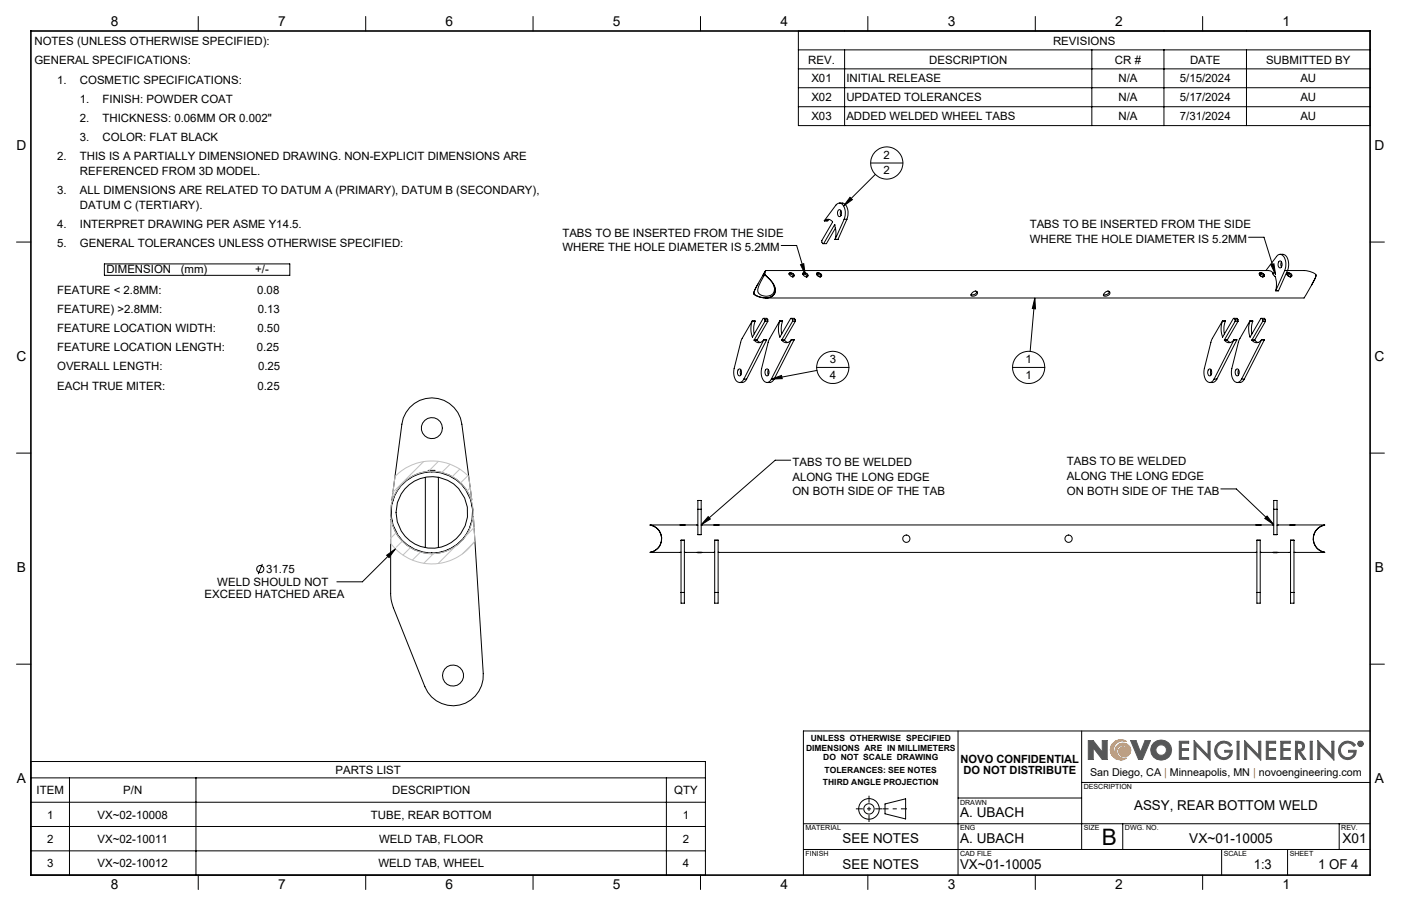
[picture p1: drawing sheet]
<svg xmlns="http://www.w3.org/2000/svg" width="432mm" height="279mm" viewBox="0 0 432 279" stroke-linecap="round" stroke-linejoin="round" font-family="sans-serif">
<g fill="none" stroke="#000" stroke-width=".31">
<path d="M61.1 5.1v4.5M112.7 5.1v4.5M164.3 5.1v4.5M215.9 5.1v4.5M267.5 5.1v4.5M319.1 5.1v4.5M370.7 5.1v4.5M5.1 74.6h4.4M254.1 68.1a1.59 1.59 0 0 1 2.5 .4l-3.3 5.7 .3 .9h1.1l2.8-4.8M254.1 68.1h.8M254.9 68.1h.1M255.6 67.7l-.7 .4"/>
<path d="M257.2 69.4h.1M257.2 69.4l-3.3 5.7M257.2 69.4a7.4 7.4 0 0 1 .2 4.4M257.4 73.8h.1M257.4 73.8h.9M258.2 73.8h.1M258.4 64.8l.2-.1a1.08 1.08 0 0 1 .8 1 1.08 1.08 0 0 1-.8 1.1l-.4-.7zM258.7 62.6a2.29 2.29 0 0 1 2.7 2.6l-.4 2.4M259.2 64.9l-.2 .9 .2 .7M260.2 67.6a4 4 0 0 0-1.2-4.9h-.7l-.7 .6-3.5 4.8M260.2 67.6l-2.8 6.2M260.2 67.6h.8"/>
<path d="M261 67.6l-2.7 6.2M394.5 78.4a2.3 2.3 0 0 1 2.7 2.6l-.2 1.9-2.9 6.7M422.3 74.6h4.4M231.8 99l-3.3 5.9-2.2 8.7a3.7 3.7 0 0 0 1.3 4.3 1.39 1.39 0 0 0 1.7-1M231.8 99h.9M231.9 99h.1M231.9 99a6.7 6.7 0 0 0 0 4.9M232.4 90.6v.1M232.7 99h.1M232.7 99l-.4 1.8 .1 2.2M233.6 87.6l-.4 .6a3.3 3.3 0 0 0-.8 2.5M235.5 98.2l.3 .4"/>
<path d="M235.8 84.6a11.3 11.3 0 0 0-2.2 5.4 2.96 2.96 0 0 0 5-.1l.1-.9-.5-1.6M235.8 99.1h.8M235.8 98.6h.8M235.8 98.6v.5M235.8 99.1l-3.4 5.7M235.8 84.7l1.5 1.6a3.6 3.6 0 0 1 1 4.8 5.2 5.2 0 0 1-5.9-.5M235.8 84.7l.7 .7a5.2 5.2 0 0 1 2.3 5.1 4.4 4.4 0 0 1-6.2 .4l-.2-.2M235.9 83.5l-.8 1.4M236 83.5l-2.7 4.7a3.2 3.2 0 0 0-.9 2.4M236.6 98.6l-.2-.4h-1.2l-3.3 5.7M236.6 98.6v.5M236.6 99.1l-3.3 5.7"/>
<path d="M240.3 99l-3.4 6.1-2.2 8.5a3.7 3.7 0 0 0 1.4 4.3 1.39 1.39 0 0 0 1.6-1M240.3 99h.1M240.3 99a7.2 7.2 0 0 0 0 4.9M240.3 99h.9M241.2 99l-.4 1.8 .1 2.2M241.2 99h.1M243.2 84.3a1.02 1.02 0 0 1 1.5 .9 .99 .99 0 0 1-1.5-.9zM244 98.2l.3 .4M244.3 99.1h.8M244.3 98.6h.8M244.3 98.6v.5M244.3 99.1l-3.4 5.7"/>
<path d="M244.5 85.3a1.08 1.08 0 0 0-1.3-.7 .76 .76 0 0 1 1-.2 .76 .76 0 0 1 .3 .9l-.2 .1M245.1 98.6l-.3-.4h-1.1l-3.4 5.7M245.1 98.6v.5M245.1 99.1l-3.3 5.7M247.4 84.2a1.07 1.07 0 0 1 1.6 1 1.01 1.01 0 0 1-1.1 0 1.01 1.01 0 0 1-.5-1zM248.8 85.3a1.14 1.14 0 0 0-1.4-.7 .82 .82 0 0 1 .9-.4 .82 .82 0 0 1 .7 .6l-.1 .4-.4 .2M251.7 84.6a1.08 1.08 0 0 1 1.3 .7M251.7 84.3l.4-.1a.72 .72 0 0 1 .9 .2 .72 .72 0 0 1-.1 .9h-.3a1.02 1.02 0 0 1-.9-1zM251.8 84.1a1.13 1.13 0 0 1 1.4 1.1 .91 .91 0 0 1-1.1 0 .91 .91 0 0 1-.3-1.1zM299.8 90.2l.3-.2a.72 .72 0 0 1 1.2 .1 .72 .72 0 0 1-.7 1.1l-.7 .1-.6-.1zM301.1 89.9a1.45 1.45 0 0 1-1.8 1M340.6 90.2l.3-.2a.72 .72 0 0 1 1.2 .1 .72 .72 0 0 1-.7 1.1l-.7 .1-.6-.1v-.5z"/>
<path d="M341.9 89.9a1.45 1.45 0 0 1-1.8 1M376.8 99l-3.5 6.2-2.1 8.4a3.7 3.7 0 0 0 1.4 4.3 1.39 1.39 0 0 0 1.6-1M376.8 99h.8M376.8 99h.1M376.8 99a6.7 6.7 0 0 0 0 4.9M377.6 99l-.4 1.8 .2 2.2M377.6 99h.1M380.4 98.2l.3 .4M380.7 98.6v.5M380.7 99.1l-3.3 5.7M380.7 99.1h.9M380.7 98.6h.9"/>
<path d="M381.6 98.6l-.3-.4h-1.1l-3.4 5.7M381.6 98.6v.5M381.6 99.1l-3.4 5.7M385.2 99l-3.4 6.1-2.1 8.5a3.7 3.7 0 0 0 1.3 4.3 1.39 1.39 0 0 0 1.7-1M385.3 99h.1M385.3 99a7.2 7.2 0 0 0 0 4.9M385.3 99h.8M386.1 99l-.4 1.8 .2 2.2M386.1 99h.1M388.1 84.3a1.01 1.01 0 0 1 1.6 .9 .98 .98 0 0 1-1.1 0 .98 .98 0 0 1-.5-.9zM388.2 84.6a1.08 1.08 0 0 1 1.2 .7M388.3 84.2h.1a.74 .74 0 0 1 1 .1 .74 .74 0 0 1-.1 1h-.3a.86 .86 0 0 1-.7-1.1z"/>
<path d="M388.9 98.2l.3 .4M389.2 99.1h.8M389.2 98.6h.8M389.2 98.6v.5M389.2 99.1l-3.3 5.7M390 98.6l-.3-.4h-1.1l-3.3 5.7M390 98.6v.5M390 99.1l-3.3 5.7M390.2 83.4l3.3-4.3a1.41 1.41 0 0 1 1.5-.6 1.41 1.41 0 0 1 1 1.3l.3 1.9-.3 1.7M392.4 84.2v.5l.6 .5M392.4 84.2l-.6-.5-.8-.3-155 .1-.2 1.2M392.4 84.2v.1"/>
<path d="M392.4 84.2l-.1 .3M393 85.2h.1M393 85.2a7.3 7.3 0 0 1 .2 4.4M393.2 89.6h.1M393.2 89.6h.9M394.1 89.6l-.9 .1M394.3 80.6a.96 .96 0 0 1 .9 .5 .96 .96 0 0 1-.2 1.1l-.3 .4a1.12 1.12 0 0 1-.9-.9 1.12 1.12 0 0 1 .5-1.1zM394.9 80.8l-.1 1 .2 .5M395 80.8h-.1M396 83.4h5.9a3.9 3.9 0 0 1 3.7 1.5l-.5 1.5-3.2 5.5h-165.9M396 83.4l-2.8 6.2M396.6 84.3a1.01 1.01 0 0 1 1.5 .9 .98 .98 0 0 1-1 0 .98 .98 0 0 1-.5-.9z"/>
<path d="M396.6 84.6a1.08 1.08 0 0 1 1.3 .7M396.6 84.3l.4-.1a.72 .72 0 0 1 .9 .2 .72 .72 0 0 1-.1 .9h-.3a1.01 1.01 0 0 1-.9-1zM405.5 84.7l-.2 1.1-1.1 2.2M227.6 113.9a.96 .96 0 0 1 1 .5 .96 .96 0 0 1-.2 1.1l-.3 .4a1.12 1.12 0 0 1-.9-.9 1.12 1.12 0 0 1 .4-1.1zM228.4 114.1l-.3 .6 .3 .9M229.3 116.9h.8M230.1 116.9l-.9 1-1.3 .1M231.9 103.9h.1M232.4 104.8v.1M232.4 104.8h.9M232.4 104.9h.9M233.3 104.9l1 .7"/>
<path d="M233.3 104.8v.1M235.4 104.8a1.72 1.72 0 0 1-3 .1M235.4 104.8h.1M235.4 104.8h.9M235.4 104.8l-6.1 12.1M236.1 113.9a.94 .94 0 0 1 1 .5 .94 .94 0 0 1-.2 1.1l-.3 .4a1.14 1.14 0 0 1-.9-.9 1.14 1.14 0 0 1 .4-1.1zM236.3 104.8h.1M236.3 104.8l-6.2 12.1M236.8 114.1l-.2 .6 .2 .9M237.7 116.9h.9M238.6 116.9l-.9 1-1.3 .1M240.3 103.9h.1"/>
<path d="M240.9 104.8v.1M240.9 104.8h.9M240.9 104.9h.9M241.8 104.9l1 .7M241.8 104.8v.1M243.9 104.8a1.69 1.69 0 0 1-3 .1M243.9 104.8l-6.2 12.1M243.9 104.8h.9M244.8 104.8h.1M244.8 104.8l-6.2 12.1M372.6 113.9a.96 .96 0 0 1 .9 .5 .96 .96 0 0 1-.2 1.1l-.3 .4a1.14 1.14 0 0 1-.8-.9 1.14 1.14 0 0 1 .4-1.1zM373.3 114.1l-.2 .6 .2 .9"/>
<path d="M374.2 116.9h.8M375 116.9l-.9 1-1.2 .1M376.8 103.9h.1M377.4 104.8v.1M377.4 104.8h.8M377.4 104.9h.8M378.2 104.9l1 .7M378.2 104.8v.1M380.3 104.8a1.72 1.72 0 0 1-2.9 .1M380.3 104.8h.9M380.3 104.8l-6.1 12.1M380.3 104.8h.1"/>
<path d="M381 113.9a.94 .94 0 0 1 1 .5 .94 .94 0 0 1-.2 1.1l-.3 .4a1.14 1.14 0 0 1-.9-.9 1.14 1.14 0 0 1 .4-1.1zM381.2 104.8h.1M381.2 104.8l-6.2 12.1M381.7 114.1l-.1 .6 .1 .9M382.7 116.9h.8M383.5 116.9l-.9 1-1.3 .1M385.3 103.9h.1M385.9 104.8v.1M385.9 104.8h.8M385.9 104.9h.8M386.7 104.9l1 .7M386.7 104.8v.1"/>
<path d="M388.8 104.8a1.69 1.69 0 0 1-2.9 .1M388.8 104.8h.9M388.8 104.8h.1M388.8 104.8l-6.1 12.1M389.7 104.8h.1M389.7 104.8l-6.2 12.1M5.1 139.7h4.4M422.3 139.7h4.4M131.1 147.2v21.6M133.1 145.3a12.7 12.7 0 0 0-12.7 12.7 12.7 12.7 0 0 0 12.7 12.7M133.1 145.3v.2M133.1 145.5a12.5 12.5 0 0 0-12.6 12.5 12.5 12.5 0 0 0 12.6 12.5"/>
<path d="M133.1 145.5a12.5 12.5 0 0 1 12.6 12.5 12.5 12.5 0 0 1-12.6 12.5M133.1 145.3a12.7 12.7 0 0 1 12.7 12.7 12.7 12.7 0 0 1-12.7 12.7M134.1 145.1h-2l-.3 .3M135.1 147.2v21.6M145.4 154.2l-3.1-23.4a9.3 9.3 0 0 0-9.2-8.1 9.3 9.3 0 0 0-9.2 8.1l-3.1 23.4h.2M145.7 159.5h.2l3 48.3a9.3 9.3 0 0 1-7.2 9.6 9.3 9.3 0 0 1-10.7-5.6l-9.8-24.4-.6-2.2-.2-1.6v-23.4l.2 .1M215.1 157.1v-2.8h1v2.8M215.1 157.1h1M215.1 157.1v7.8M216.1 157.1v7.8M392.6 157.1v-2.8h1v2.8M392.6 157.1h1"/>
<path d="M392.6 157.1v7.8M393.6 157.1v7.8M133.1 170.5v.2M200.4 161.9a4.3 4.3 0 0 1 3.5 4.2 4.3 4.3 0 0 1-3.5 4.3M200.4 161.9a4.3 4.3 0 0 1 3.5 4.2 4.3 4.3 0 0 1-3.5 4.2v.1M200.4 161.9l14.7 .1M209.9 170.3l-9.5 .1M209.9 166.6h.1M209.9 166.6h1M209.9 162h1M209.9 166.6v16.1M210.9 170.3h9.4"/>
<path d="M210.9 166.6h.1M210.9 166.6v16.1M215.1 164.9h.1M215.1 164.9h1M215.1 170.3h1M216.1 162h176.5M216.1 164.9h.1M220.3 166.6h.1M220.3 166.6h1M220.3 162h1M220.3 166.6v16.1M221.3 170.3h166.1"/>
<path d="M221.3 166.6h.1M221.3 166.6v16.1M387.4 166.6h.1M387.4 166.6h1M387.4 162h1M387.4 166.6v16.1M388.4 170.3l9 .1M388.4 166.6h.1M388.4 166.6v16.1M392.6 164.9h.1M392.6 164.9h1M392.6 170.3h1"/>
<path d="M393.6 164.9h.1M397.8 170.3l-.4 .1M397.8 166.6h.1M397.8 166.6h1M397.8 162h1M397.8 166.6v16.1M398.8 170.3l.3 .1M398.8 166.6h.1M398.8 166.6v16.1M399.2 170.4h9.1M408.3 161.9a4.3 4.3 0 0 0-3.6 4.2 4.3 4.3 0 0 0 3.6 4.3M408.3 161.9a4.3 4.3 0 0 0-3.5 4.2 4.3 4.3 0 0 0 3.5 4.3"/>
<path d="M408.3 161.9l-14.7 .1M209.9 182.7v3.3h1v-3.3M209.9 182.7h1M220.3 182.7v3.3h1v-3.3M220.3 182.7h1M387.4 182.7v3.3h1v-3.3M387.4 182.7h1M397.8 182.7v3.3h1v-3.3M397.8 182.7h1M5.1 204.8h4.4M422.3 204.8h4.4M295.3 225.4v44.5"/>
<path d="M333.4 225.4v36.6M422.3 225.4h-174.7v44.5M247.6 254h174.7M272.8 247.9l6.3-1.6v6.3l-6.3-1.6zM295.3 246.1h38.1M333.4 241.3h88.9M346 254v8M412.7 254v8M61.1 269.9v4.4M112.7 269.9v4.4M164.3 269.9v4.4M215.9 269.9v4.4"/>
<path d="M247.6 262h174.7M267.5 269.9v4.4M319.1 269.9v4.4M370.7 269.9v4.4M376.5 262v7.9M396.8 262v7.9"/>
<circle cx="133.1" cy="132" r="3.2"/>
<circle cx="133.1" cy="158" r="11"/>
<circle cx="279.3" cy="166.1" r="1.12"/>
<circle cx="329.4" cy="166.1" r="1.13"/>
<circle cx="139.6" cy="208.3" r="3.2"/>
<circle cx="267.8" cy="249.5" r="1.59"/>
<circle cx="267.8" cy="249.5" r="3.2"/>
</g>
<path d="M342.7 229.6a3.1 3.1 0 0 1 4.5-.9 2.82 2.82 0 0 0-3.9 1.7 2.82 2.82 0 0 0 2.3 3.6 2.45 2.45 0 0 1-1.1-4.2 2.45 2.45 0 0 1 4 1.5 1.88 1.88 0 0 1-1.9 2.1 1.88 1.88 0 0 1-1.8-2.2l.6-.7a1.82 1.82 0 0 1 2.4 1.5 1.89 1.89 0 0 0-2.6-2 1.89 1.89 0 0 0-.3 3.3l1.5 .6 .8-.1a3.2 3.2 0 0 1-4-.2 3.2 3.2 0 0 1-.5-4z" fill="none" stroke="#f78d2a" stroke-width=".31"/>
<g fill="none" stroke="#555759" stroke-width=".31">
<path d="M336.9 230.6v3.6h-1.5v-5.8h1.5l2.8 3.6M336.9 230.6h.1M337 230.6l2.7 3.6h1.5v-5.8h-1.5v3.6M339.7 232h.1M348.5 228.4h1.6l1.4 3.6 1.4-3.6h1.7l-2.5 5.8h-1.2zM363.5 228.6h2.9v.6h-2.3v1.7h2.2v.5h-2.2v2.2h2.3v.6h-2.9zM368 228.4l4.3 4.5v-4.3h.7v5.8l-4.4-4.5v4.3h-.6zM375.4 229.2a2.89 2.89 0 0 1 4.2 .5l-.5 .5a2.26 2.26 0 0 0-3.2-.7 2.26 2.26 0 0 0-.5 3.2 2.26 2.26 0 0 0 3.3 .4l.5-1.1h-1.7v-.6h2.3a2.78 2.78 0 0 1-4 2.5 2.78 2.78 0 0 1-.4-4.7zM381.3 228.6h.6v5.6h-.6zM383.6 228.4l4.3 4.5v-4.3h.7v5.8l-4.4-4.5v4.3h-.6zM390.3 228.6h2.9v.6h-2.3v1.7h2.2v.5h-2.2v2.2h2.3v.6h-2.9zM394.8 228.6h2.9v.6h-2.3v1.7h2.2v.5h-2.2v2.2h2.3v.6h-2.9z"/>
<path d="M399.3 228.6a2.74 2.74 0 0 1 2.6 .8l.2 .8-.3 .9-1.1 .6 1.8 2.5h-.8l-1.7-2.5h-.1v2.5h-.6zM399.9 229.2l1.1 .1a1.02 1.02 0 0 1 0 1.7l-1.1 .2zM403.8 228.6h.6v5.6h-.6zM406.2 228.4l4.3 4.5v-4.3h.6v5.8l-4.3-4.5v4.3h-.6zM413.6 229.2a2.89 2.89 0 0 1 4.2 .5l-.5 .5a2.25 2.25 0 0 0-3.3-.7 2.25 2.25 0 0 0-.2 3.4 2.25 2.25 0 0 0 3.4-.3l.1-.6h-1.6v-.6h2.3a2.79 2.79 0 0 1-4 2.5 2.79 2.79 0 0 1-.4-4.7zM419 228.9l.6 .1-.1 .4 .2 .4-.4-.4-.3 .4zM419.2 229l.3 .2-.3 .1z"/>
<circle cx="357.9" cy="231.3" r="1.64"/>
<circle cx="357.9" cy="231.3" r="3.2"/>
<circle cx="419.3" cy="229.4" r=".85"/>
<circle cx="419.3" cy="229.4" r=".71"/>
</g>
<path d="M279.5 249.4h-7.5" fill="none" stroke="#000" stroke-width=".31" stroke-dasharray="15.2 1.3 1.3 1.3" stroke-dashoffset="13.4" stroke-linecap="butt"/>
<path d="M263.8 249.4h8.1M267.8 245.4v8.1" fill="none" stroke="#000" stroke-width=".31" stroke-dasharray="15.2 1.3 1.3 1.3" stroke-dashoffset="13.1" stroke-linecap="butt"/>
<path d="M9.5 9.6h412.8v260.3h-412.8z" fill="none" stroke="#000" stroke-width=".5"/>
<path d="M343 229.1a3.2 3.2 0 0 1 4.2-.4 2.82 2.82 0 0 0-3.9 1.7 2.82 2.82 0 0 0 2.3 3.6 2.43 2.43 0 0 1-1.9-2.8 2.43 2.43 0 0 1 2.7-2 2.43 2.43 0 0 1 2.1 2.7 1.82 1.82 0 0 1-2.5 1.5 1.82 1.82 0 0 1-.9-2.7 1.73 1.73 0 0 1 2.7 1.3 1.9 1.9 0 0 0-2.6-2 1.9 1.9 0 0 0-.3 3.3l.8 .5h1.5a3.2 3.2 0 0 1-4.2-.4 3.2 3.2 0 0 1 0-4.3z" fill-rule="evenodd" fill="#f78d2a"/>
<path d="M335.4 228.4v5.8h1.5v-3.6l2.8 3.6h1.5v-5.8h-1.5v3.6l-2.8-3.6zM348.5 228.4l2.4 5.8h1.2l2.5-5.8h-1.7l-1.4 3.6-1.4-3.6zM355.6 229.1a3.1 3.1 0 0 0 .2 4.6 3.1 3.1 0 0 0 4.6-.6 3.1 3.1 0 0 0-1-4.5l-1.8-.4-1 .3zM356.2 231.3a1.65 1.65 0 0 1 3.3 0 1.65 1.65 0 0 1-3.3 0zM363.5 228.6v5.6h2.9v-.6h-2.3v-2.2h2.2v-.5h-2.2v-1.7h2.3v-.6zM368 228.4v5.8h.6v-4.3l4.4 4.5v-5.8h-.7v4.3zM375.2 229.3a2.79 2.79 0 0 0 .7 4.7 2.79 2.79 0 0 0 3.9-2.6h-2.3v.6h1.7a2.16 2.16 0 0 1-3 1.4 2.16 2.16 0 0 1-.9-3.2 2.22 2.22 0 0 1 3.8 0l.5-.5a2.92 2.92 0 0 0-4.4-.4zM381.3 228.6v5.6h.6v-5.6zM383.6 228.4v5.8h.6v-4.3l4.4 4.5v-5.8h-.7v4.3zM390.3 228.6v5.6h2.9v-.6h-2.3v-2.2h2.2v-.5h-2.2v-1.7h2.3v-.6zM394.8 228.6v5.6h2.9v-.6h-2.3v-2.2h2.2v-.5h-2.2v-1.7h2.3v-.6zM399.3 228.6v5.6h.6v-2.5l1.8 2.5h.8l-1.8-2.5 1.1-.6 .3-1.3a1.6 1.6 0 0 0-2.1-1.2zM399.9 229.2l1.3 .3 .3 .4-.3 1-1.3 .3zM403.8 228.6v5.6h.6v-5.6zM406.2 228.4v5.8h.6v-4.3l4.3 4.5v-5.8h-.6v4.3zM413.3 229.4a2.79 2.79 0 0 0 .9 4.6 2.79 2.79 0 0 0 3.8-2.6h-2.3v.6h1.6a2.18 2.18 0 0 1-3.2 1.3 2.18 2.18 0 0 1-.4-3.5 2.22 2.22 0 0 1 3.6 .4l.5-.5a2.89 2.89 0 0 0-4.5-.3zM419 228.9v.9h.2v-.4l.5 .4-.2-.4 .2-.4zM419.2 229l.3 .2-.3 .1zM418.5 229.4a.85 .85 0 0 0 1.7 0 .85 .85 0 0 0-1.7 0zM418.6 229.4a.71 .71 0 0 1 1.4 0 .71 .71 0 0 1-1.4 0z" fill-rule="evenodd" fill="#555759"/>
<g fill="none" stroke="#000" stroke-width=".31">
<path d="M246.1 9.6h176.2v29.1h-176.2zM246.1 15.4h176.2M260.3 15.4v23.3M336.5 15.4v23.3M358.7 15.4v23.3M384.2 15.4v23.3M246.1 21.2h176.2M246.1 27.1h176.2M246.1 32.9h176.2M268.4 50.3h9.9M269.8 53.8l-9.8 9.7M240.8 75.7h4.7l2.7 8.9"/>
<path d="M262 60.9l.7 .7-2.7 1.9zM384.8 73.2h4.8l3.5 11.5M32.2 81.4h57.1v3.5h-57.1zM246.7 81.6l1-.3 .5 3.3zM318.9 91.9l.3 3.3-1-.1zM318.9 91.9l-1.4 16.5M391.7 81.7l.9-.3 .5 3.3zM237.7 116.9l3.2-1.1 .2 1zM251.7 113.3h10M251.8 114.2l-14.1 2.7M312.1 113.3h9.9M218.3 159.3l.6 .8-2.8 1.8z"/>
<path d="M243.7 141.9h-4.8l-22.8 20M376.3 150.8h4.7l11.6 11M390.5 159.1l2.1 2.7-2.8-1.9zM80.9 173.9l-1.3 3.2M119.2 171.2l2.7-1.9-2 2.6zM121.9 169.3l-10.2 10.1h-7.9M9.5 234.8h207.9v35.1h-207.9zM9.5 239.9h207.9M21.4 239.9v30M60.4 239.9v30M205.4 239.9v30M9.5 247.4h207.9"/>
<path d="M9.5 254.9h207.9M9.5 262.4h207.9"/>
<circle cx="273.3" cy="50.3" r="5"/>
<circle cx="256.7" cy="113.3" r="5"/>
<circle cx="317" cy="113.3" r="5"/>
<circle cx="80.2" cy="175.5" r="1.09"/>
</g>
<g fill="none" stroke="#c0c0c0" stroke-width=".31">
<path d="M120.8 154.2l.9-7.3a15.9 15.9 0 0 1 22.8 0l.9 7.3M130.6 142.3l-9.5 9.5M135.1 142.3l-3.1 3.1M138.7 143.2l-2.5 2.5M141.7 144.7l-2.3 2.3M144.2 146.7l-2.2 2.2M144.9 150.5l-1 .9M145.9 159.5l.5 7.3a15.9 15.9 0 0 1-26 .8v-7.3M120.8 161.1l-.4 .4M122.1 164.3l-1.7 1.7M124 166.9l-1.9 1.9M126.5 168.9l-2.3 2.3"/>
<path d="M129.6 170.3l-2.5 2.4M133.6 170.7l-3 3M140.4 168.4l-5.4 5.4M145.9 167.4l-3.4 3.4M146.1 162.7l-2.6 2.7"/>
<circle cx="133.1" cy="158" r="12.7"/>
</g>
<g fill="#000">
<path d="M119.2 171.2l2.7-1.9-2 2.6z"/>
<path d="M262 60.9l.7 .7-2.7 1.9zM318.9 91.9l.3 3.3-1-.1zM391.7 81.7l.9-.3 .5 3.3zM246.7 81.6l1-.3 .5 3.3zM237.7 116.9l3.2-1.1 .2 1zM218.3 159.3l.6 .8-2.8 1.8zM390.5 159.1l2.1 2.7-2.8-1.9z"/>
</g>
<text font-size="7" x="339.5" y="260.5">B</text>
<g font-size="4.2">
<text x="34.1" y="8.1">8</text>
<text x="85.7" y="8.1">7</text>
<text x="137.3" y="8.1">6</text>
<text x="188.9" y="8.1">5</text>
<text x="240.5" y="8.1">4</text>
<text x="292.1" y="8.1">3</text>
<text x="343.7" y="8.1">2</text>
<text x="395.3" y="8.1">1</text>
<text x="5.1" y="46.4">D</text>
<text x="423.7" y="46.4">D</text>
<text x="5.1" y="111.4">C</text>
<text x="423.7" y="111.4">C</text>
<text x="5.2" y="176.5">B</text>
<text x="423.8" y="176.5">B</text>
<text x="5.2" y="241.6">A</text>
<text x="423.8" y="241.6">A</text>
<text x="349.5" y="249.9">ASSY, REAR BOTTOM WELD</text>
<text x="295.9" y="252">A. UBACH</text>
<text x="259.7" y="260">SEE NOTES</text>
<text x="295.9" y="260">A. UBACH</text>
<text x="366.5" y="260">VX~01-10005</text>
<text x="413.8" y="260">X01</text>
<text x="259.7" y="267.9">SEE NOTES</text>
<text x="295.9" y="267.9">VX~01-10005</text>
<text x="386.5" y="267.9">1:3</text>
<text x="406.3" y="267.9">1 OF 4</text>
<text x="34.1" y="274.2">8</text>
<text x="85.7" y="274.2">7</text>
<text x="137.3" y="274.2">6</text>
<text x="188.9" y="274.2">5</text>
<text x="240.5" y="274.2">4</text>
<text x="292.1" y="274.2">3</text>
<text x="343.7" y="274.2">2</text>
<text x="395.3" y="274.2">1</text>
</g>
<g font-size="3.5">
<text x="10.6" y="14">NOTES (UNLESS OTHERWISE SPECIFIED):</text>
<text x="324.6" y="13.8">REVISIONS</text>
<text x="10.6" y="19.9">GENERAL SPECIFICATIONS:</text>
<text x="249.1" y="19.6">REV.</text>
<text x="286.4" y="19.6">DESCRIPTION</text>
<text x="343.6" y="19.6">CR #</text>
<text x="366.8" y="19.6">DATE</text>
<text x="390.2" y="19.6">SUBMITTED BY</text>
<text x="17.6" y="25.8">1.</text>
<text x="24.6" y="25.8">COSMETIC SPECIFICATIONS:</text>
<text x="250.1" y="25.4">X01</text>
<text x="260.9" y="25.4">INITIAL RELEASE</text>
<text x="344.7" y="25.4">N/A</text>
<text x="363.6" y="25.4">5/15/2024</text>
<text x="400.8" y="25.4">AU</text>
<text x="24.6" y="31.7">1.</text>
<text x="31.6" y="31.7">FINISH: POWDER COAT</text>
<text x="250.1" y="31.3">X02</text>
<text x="260.9" y="31.3">UPDATED TOLERANCES</text>
<text x="344.7" y="31.3">N/A</text>
<text x="363.6" y="31.3">5/17/2024</text>
<text x="400.8" y="31.3">AU</text>
<text x="24.6" y="37.6">2.</text>
<text x="31.6" y="37.6">THICKNESS: 0.06MM OR 0.002&quot;</text>
<text x="250.1" y="37.1">X03</text>
<text x="260.9" y="37.1">ADDED WELDED WHEEL TABS</text>
<text x="344.7" y="37.1">N/A</text>
<text x="363.6" y="37.1">7/31/2024</text>
<text x="400.8" y="37.1">AU</text>
<text x="24.6" y="43.5">3.</text>
<text x="31.6" y="43.5">COLOR: FLAT BLACK</text>
<text x="17.6" y="49.4">2.</text>
<text x="24.6" y="49.4">THIS IS A PARTIALLY DIMENSIONED DRAWING. NON-EXPLICIT DIMENSIONS ARE</text>
<text x="24.6" y="53.9">REFERENCED FROM 3D MODEL.</text>
<text x="272.3" y="49">2</text>
<text x="272.3" y="53.8">2</text>
<text x="17.6" y="59.9">3.</text>
<text x="24.6" y="59.9">ALL DIMENSIONS ARE RELATED TO DATUM A (PRIMARY), DATUM B (SECONDARY),</text>
<text x="24.6" y="64.4">DATUM C (TERTIARY).</text>
<text x="17.6" y="70.3">4.</text>
<text x="24.6" y="70.3">INTERPRET DRAWING PER ASME Y14.5.</text>
<text x="317.4" y="70.4">TABS TO BE INSERTED FROM THE SIDE</text>
<text x="17.6" y="76.2">5.</text>
<text x="24.6" y="76.2">GENERAL TOLERANCES UNLESS OTHERWISE SPECIFIED:</text>
<text x="173.3" y="72.9">TABS TO BE INSERTED FROM THE SIDE</text>
<text x="173.3" y="77.5">WHERE THE HOLE DIAMETER IS 5.2MM</text>
<text x="317.4" y="74.9">WHERE THE HOLE DIAMETER IS 5.2MM</text>
<text x="32.8" y="84.1">DIMENSION</text>
<text x="55.7" y="84.1">(mm)</text>
<text x="78.6" y="84.1">+/-</text>
<text x="17.6" y="90.6">FEATURE &lt; 2.8MM:</text>
<text x="79.2" y="90.6">0.08</text>
<text x="17.6" y="96.5">FEATURE) &gt;2.8MM:</text>
<text x="79.4" y="96.5">0.13</text>
<text x="17.6" y="102.4">FEATURE LOCATION WIDTH:</text>
<text x="79.3" y="102.4">0.50</text>
<text x="17.6" y="108.3">FEATURE LOCATION LENGTH:</text>
<text x="79.1" y="108.3">0.25</text>
<text x="255.7" y="112">3</text>
<text x="316.1" y="112">1</text>
<text x="17.6" y="114.2">OVERALL LENGTH:</text>
<text x="79.5" y="114.2">0.25</text>
<text x="255.7" y="116.8">4</text>
<text x="316.1" y="116.8">1</text>
<text x="17.6" y="120.2">EACH TRUE MITER:</text>
<text x="79.3" y="120.2">0.25</text>
<text x="244.2" y="143.7">TABS TO BE WELDED</text>
<text x="328.8" y="143.5">TABS TO BE WELDED</text>
<text x="244.2" y="148.3">ALONG THE LONG EDGE</text>
<text x="328.8" y="148.1">ALONG THE LONG EDGE</text>
<text x="244.2" y="152.8">ON BOTH SIDE OF THE TAB</text>
<text x="328.8" y="152.6">ON BOTH SIDE OF THE TAB</text>
<text x="82.1" y="176.7">31.75</text>
<text x="63" y="184.5">EXCEED HATCHED AREA</text>
<text x="67" y="180.6">WELD SHOULD NOT</text>
<text x="103.4" y="238.7">PARTS LIST</text>
<text x="296.1" y="235.2">NOVO CONFIDENTIAL</text>
<text x="296.9" y="238.7">DO NOT DISTRIBUTE</text>
<text x="11.3" y="244.9">ITEM</text>
<text x="38" y="244.9">P/N</text>
<text x="120.9" y="244.9">DESCRIPTION</text>
<text x="207.8" y="244.9">QTY</text>
<text x="14.5" y="252.4">1</text>
<text x="30.1" y="252.4">VX~02-10008</text>
<text x="114.3" y="252.4">TUBE, REAR BOTTOM</text>
<text x="210.4" y="252.4">1</text>
<text x="14.5" y="259.9">2</text>
<text x="30.1" y="259.9">VX~02-10011</text>
<text x="116.9" y="259.9">WELD TAB, FLOOR</text>
<text x="210.4" y="259.9">2</text>
<text x="14.5" y="267.4">3</text>
<text x="30.1" y="267.4">VX~02-10012</text>
<text x="116.7" y="267.4">WELD TAB, WHEEL</text>
<text x="210.4" y="267.4">4</text>
</g>
<text font-size="3.3" x="336" y="239.4">San Diego, CA | Minneapolis, MN | novoengineering.com</text>
<g font-size="2.6">
<text x="248.4" y="231.5">DIMENSIONS ARE IN MILLIMETERS</text>
<text x="249.9" y="228.6">UNLESS OTHERWISE SPECIFIED</text>
<text x="253.7" y="234.4">DO NOT SCALE DRAWING</text>
<text x="254.2" y="238.5">TOLERANCES: SEE NOTES</text>
<text x="253.7" y="242.1">THIRD ANGLE PROJECTION</text>
</g>
<g font-size="2.2">
<text x="334" y="243.4">DESCRIPTION</text>
<text x="295.9" y="248.2">DRAWN</text>
<text x="248.3" y="256.1">MATERIAL</text>
<text x="295.9" y="256.1">ENG</text>
<text x="334" y="256.1">SIZE</text>
<text x="346.7" y="256.1">DWG. NO.</text>
<text x="413.4" y="256.1">REV.</text>
<text x="248.3" y="264">FINISH</text>
<text x="295.9" y="264">CAD FILE</text>
<text x="377.2" y="264">SCALE</text>
<text x="397.5" y="264">SHEET</text>
</g>
</svg>
